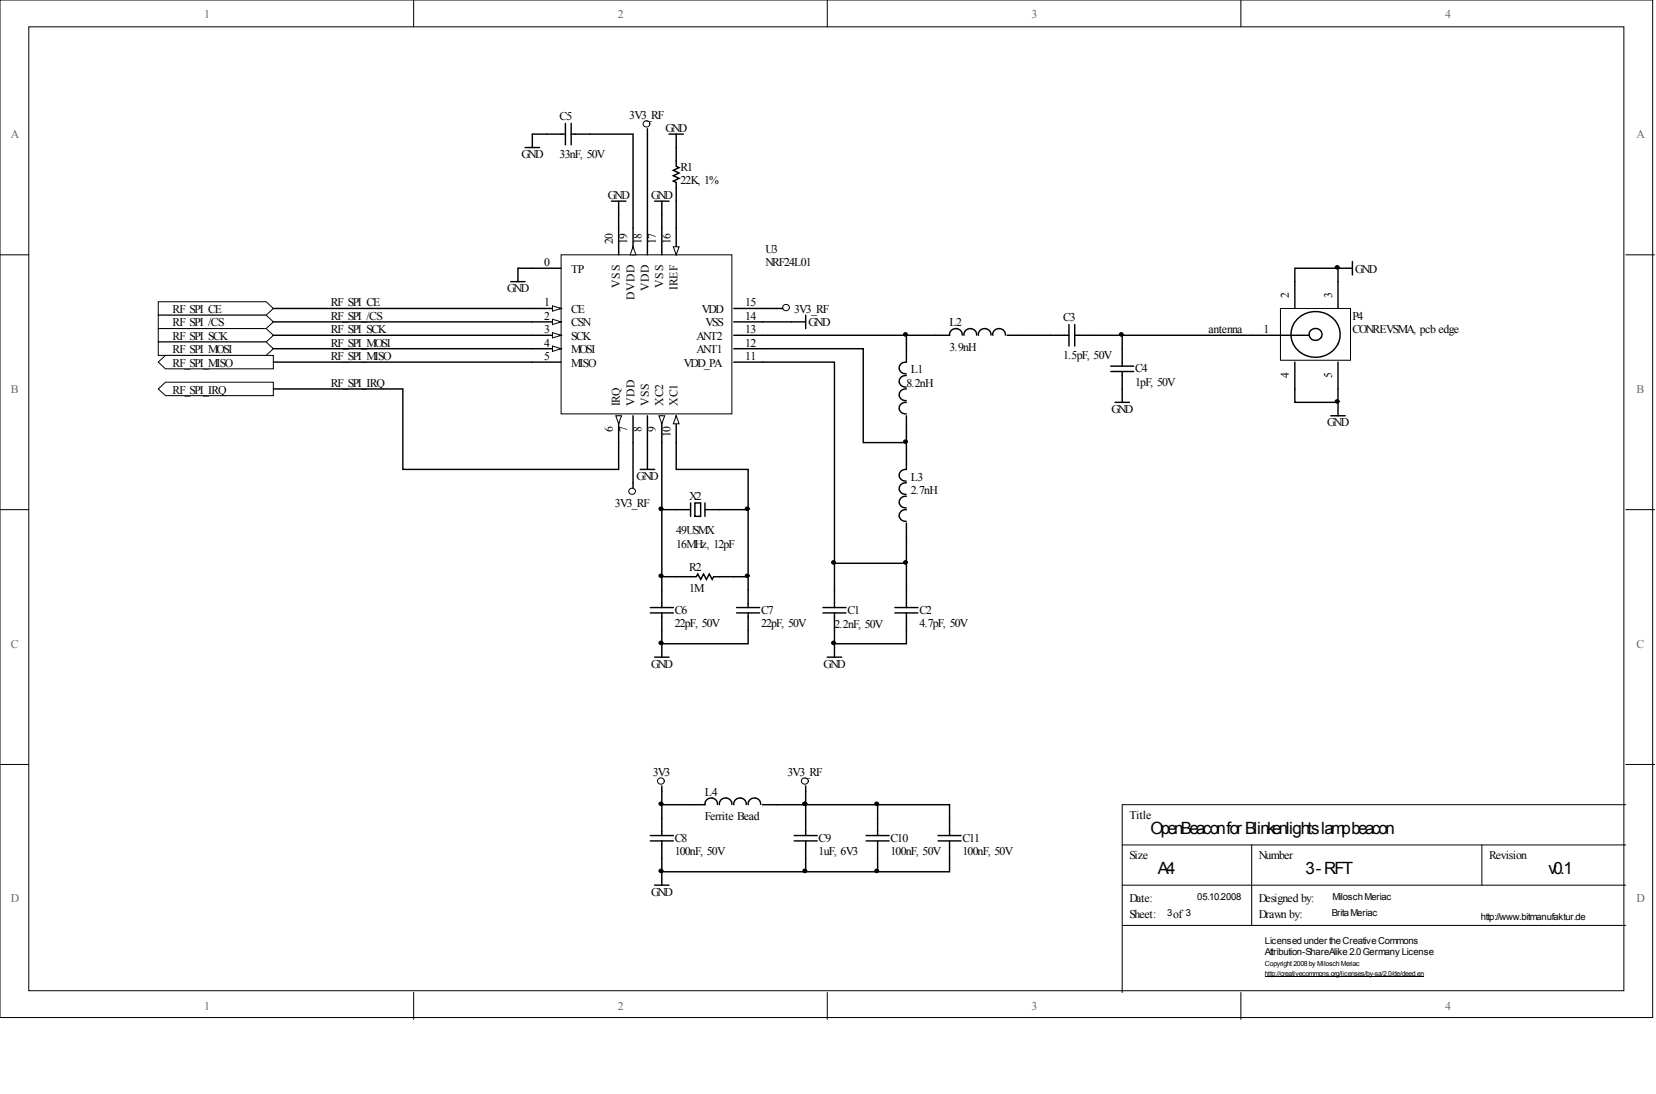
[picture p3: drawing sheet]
<svg xmlns="http://www.w3.org/2000/svg" width="292mm" height="193mm" viewBox="0 0 292 193" stroke-linecap="round" stroke-linejoin="round" font-family="sans-serif">
<g fill="#fff" stroke="#000" stroke-width=".18">
<path d="M0 0h291.5v179.5h-291.5z"/>
<path d="M5.1 4.7h281.3v170.1h-281.3z"/>
</g>
<g fill="none" stroke="#000" stroke-width=".18">
<path d="M73 0v4.7M145.9 0v4.7M218.9 0v4.7M0 44.9h5.1M286.8 44.9h5M0 89.9h5.1M286.8 89.9h5M0 134.8h5.1M286.8 134.8h5M197.9 149h88.9M197.9 156.1h88.9M220.8 149v14.2"/>
<path d="M261.4 149v7.1M286.8 141.9h-88.9v33.2M73 175.1v4.7M145.9 175.1v4.7M197.9 163.2h88.9M218.9 175.1v4.7M223.1 172.3h28"/>
<circle cx="114" cy="21.8" r=".58"/>
</g>
<circle cx="142" cy="141.8" r=".33" fill="#000" stroke="#000" stroke-width=".18"/>
<g fill="none" stroke="#000" stroke-width=".25">
<path d="M92.6 26h2.6M99.7 23.7h-5.8v2.3M99.7 21.8v3.7M100.7 23.7h11v16.5M100.7 21.8v3.7M107.9 35.5h2.5M109.1 35.5v4.7M114.2 22.7v1M115.5 35.5h2.5M116.7 35.5v4.7M118 23.7h2.5M119.3 23.7v5.6l.5 .3-1 .4 1 .5-1 .5 1 .5-1 .4 .5 .3v8"/>
<path d="M134.5 59.1h33M134.5 56.8h7.6M142.1 55.6v2.4M159.9 59.1v4.8M169.7 59.1a1.11 1.11 0 0 0-1.1-1.1 1.11 1.11 0 0 0-1.1 1.1M172.3 59.1a1.11 1.11 0 0 0-1.2-1.1 1.11 1.11 0 0 0-1.1 1.1M174.8 59.1a1.11 1.11 0 0 0-1.1-1.1 1.11 1.11 0 0 0-1.1 1.1M177.3 59.1a1.11 1.11 0 0 0-1.1-1.1 1.11 1.11 0 0 0-1.1 1.1M177.6 59.1h11M188.6 57.2v3.8M189.6 59.1h8.3v5.5M189.6 57.2v3.8"/>
<path d="M197.9 59.1h22.9M114.2 78.1v4.7M116.7 78.1v29.1M119.3 78.1v4.7h12.7v24.4M134.5 61.5h17.8v16.6h7.6v-4.8M134.5 63.9h12.7v43.3M159.9 71a1.03 1.03 0 0 0-1.3 1 1.03 1.03 0 0 0 1.2 1M159.9 68.6a1.04 1.04 0 0 0-1.3 1 1.04 1.04 0 0 0 1.2 1.1M159.9 66.3a1.03 1.03 0 0 0-1.3 .9 1.03 1.03 0 0 0 1.2 1.1M159.9 63.9a1.04 1.04 0 0 0-1.3 1 1.04 1.04 0 0 0 1.2 1M195.9 65.5h4.1M195.9 64.6h4.1"/>
<path d="M196.7 71h2.5M197.9 65.5v5.5M112.9 82.8h2.6M116.7 89.9h2.6M126.9 89.9h5.1M159.9 89.9a1.04 1.04 0 0 0-1.3 1 1.04 1.04 0 0 0 1.2 1M159.9 87.5a1.04 1.04 0 0 0-1.3 1 1.04 1.04 0 0 0 1.2 1.1M159.9 85.2a1.03 1.03 0 0 0-1.3 1 1.03 1.03 0 0 0 1.2 1M159.9 80.4v2.4a1.04 1.04 0 0 0-1.3 1 1.04 1.04 0 0 0 1.2 1.1M159.9 92.3v2.3M114.7 107.2h4.1M114.7 108.1h4.1"/>
<path d="M115.5 115.9h2.5M116.7 101.7h6.1l.3-.4 .5 .9 .5-.9 .5 .9 .5-.9 .5 .9 .3-.5h6.1M116.7 108.1v5.5h15.3v-5.5M116.7 113.6v2.3M129.9 107.2h4.1M129.9 108.1h4.1M145.2 107.2h4M145.2 108.1h4M145.9 115.9h2.6M147.2 108.1v3.1M147.2 113.6v2.3M157.8 107.2h4.1"/>
<path d="M157.8 108.1h4.1M159.9 104.1v3.1M159.9 108.1v3.1"/>
</g>
<g fill="#fff" stroke="#000" stroke-width=".18">
<path d="M27.9 53.2h19l1.3 1.2-1.3 1.2h-19z" fill-rule="evenodd"/>
<path d="M27.9 55.6h19l1.3 1.2-1.3 1.2h-19z" fill-rule="evenodd"/>
<path d="M27.9 58h19l1.3 1.1-1.3 1.2h-19z" fill-rule="evenodd"/>
<path d="M27.9 60.3h19l1.3 1.2-1.3 1.2h-19z" fill-rule="evenodd"/>
<path d="M27.9 63.9l1.3-1.2h19v2.4h-19z" fill-rule="evenodd"/>
<path d="M27.9 68.6l1.3-1.2h19v2.4h-19z" fill-rule="evenodd"/>
</g>
<g fill="none" stroke="#000" stroke-width=".25">
<path d="M114.2 23.7v16.5M48.2 54.4h45.7M48.2 56.8h45.7M48.2 59.1h45.7M134.5 54.4h3.6M228.4 49.7v-2.4h7.6v2.4M236 47.3h2.5M238.5 46.1v2.4M48.2 68.6h22.9v14.2h38v-4.7M48.2 61.5h45.7M48.2 63.9h45.7M111.7 78.1v8"/>
<path d="M159.9 78.1v2.3M228.4 68.6v2.4h7.6v-2.4M234.7 73.3h2.6M236 71v2.3M119.3 89.9h2.5M121.8 88.7v2.4M122.6 88.7h1v2.4h-1zM124.3 89.9h2.6M124.3 88.7v2.4M147.2 99.4h12.7M159.9 94.6v9.5M147.2 111.2v2.4h12.7v-2.4"/>
</g>
<g fill="none" stroke="#000" stroke-width=".18">
<circle cx="138.7" cy="54.2" r=".58"/>
<circle cx="111.5" cy="86.7" r=".57"/>
</g>
<path d="M225.9 54.4h12.3v9.1h-12.3z" fill="#fff" stroke="#000" stroke-width=".18"/>
<g fill="none" stroke="#000" stroke-width=".25">
<path d="M220.8 59.1h10.1M228.4 49.7v4.7M233.1 59.4a1.09 1.09 0 0 0-1.2-1.5 1.09 1.09 0 0 0-.6 1.8 1.2 1.2 0 0 0 1.7-.2M236 49.7v4.7M228.4 63.9v4.7M236 60.7a4.2 4.2 0 0 0-1-4.7 4.2 4.2 0 0 0-4.8-.7 4 4 0 0 0-2.4 4.5 4 4 0 0 0 3.9 3.2 4.4 4.4 0 0 0 4.3-2.3M236 63.9v4.7M116.7 138.6v8.8M142.1 138.6v8.8M114.7 147.4h4.1M114.7 148.3h4.1M115.5 156.1h2.5"/>
<path d="M116.7 148.3v5.5h25.4v-5.5M116.7 153.8v2.3M126.5 141.9a1.1 1.1 0 0 0-1.1-1.1 1.1 1.1 0 0 0-1 1.1h-7.7M129.1 141.9a1.1 1.1 0 0 0-1.1-1.1 1.1 1.1 0 0 0-1.1 1.1M131.6 141.9a1.1 1.1 0 0 0-1.1-1.1 1.1 1.1 0 0 0-1.1 1.1M134.2 141.9a1.1 1.1 0 0 0-1.1-1.1 1.1 1.1 0 0 0-1.1 1.1M134.5 141.9h20.3M140.1 147.4h4M140.1 148.3h4M142.1 153.8h12.7M152.8 147.4h4M152.8 148.3h4"/>
<path d="M154.8 147.4v-5.5h12.7v5.5M154.8 148.3v5.5h12.7v-5.5M165.5 147.4h4M165.5 148.3h4"/>
</g>
<g fill="none" stroke="#000" stroke-width=".18">
<circle cx="116.6" cy="137.8" r=".58"/>
<circle cx="142" cy="137.7" r=".59"/>
</g>
<circle cx="142" cy="141.8" r=".33" fill="#000" stroke="#000" stroke-width=".18"/>
<path d="M99 44.9h30.1v28.1h-30.1z" fill="#fff" stroke="#000" stroke-width=".18"/>
<path d="M93.9 54.4h5.1" fill="none" stroke="#000" stroke-width=".25"/>
<path d="M97.4 53.9l1.6 .5-1.6 .5z" fill="#fff" stroke="#000" stroke-width=".18"/>
<path d="M93.9 56.8h5.1" fill="none" stroke="#000" stroke-width=".25"/>
<path d="M97.4 56.3l1.6 .5-1.6 .4z" fill="#fff" stroke="#000" stroke-width=".18"/>
<path d="M93.9 59.1h5.1" fill="none" stroke="#000" stroke-width=".25"/>
<path d="M97.4 58.7l1.6 .4-1.6 .5z" fill="#fff" stroke="#000" stroke-width=".18"/>
<path d="M93.9 61.5h5.1" fill="none" stroke="#000" stroke-width=".25"/>
<path d="M97.4 61l1.6 .5-1.6 .5z" fill="#fff" stroke="#000" stroke-width=".18"/>
<path d="M93.9 63.9h5.1M109.1 73.3v4.8" fill="none" stroke="#000" stroke-width=".25"/>
<path d="M108.6 73.3h1l-.5 1.5z" fill="#fff" stroke="#000" stroke-width=".18"/>
<path d="M111.7 73.3v4.8M114.2 73.3v4.8M116.7 73.3v4.8" fill="none" stroke="#000" stroke-width=".25"/>
<path d="M116.2 73.3h1l-.5 1.5z" fill="#fff" stroke="#000" stroke-width=".18"/>
<path d="M119.3 73.3v4.8" fill="none" stroke="#000" stroke-width=".25"/>
<path d="M119.3 73.3l.5 1.5h-1z" fill="#fff" stroke="#000" stroke-width=".18"/>
<path d="M119.3 40.2v4.7M129.4 59.1h5.1M129.4 56.8h5.1M129.4 54.4h5.1M129.4 63.9h5.1M129.4 61.5h5.1" fill="none" stroke="#000" stroke-width=".25"/>
<path d="M118.8 43.5h1l-.5 1.4z" fill="#fff" stroke="#000" stroke-width=".18"/>
<path d="M111.7 40.2v4.7M114.2 40.2v4.7M116.7 40.2v4.7" fill="none" stroke="#000" stroke-width=".25"/>
<path d="M111.7 43.5l.5 1.4h-1z" fill="#fff" stroke="#000" stroke-width=".18"/>
<path d="M90.1 49.7h2.5M99 47.3h-7.6v2.4M109.1 40.2v4.7" fill="none" stroke="#000" stroke-width=".25"/>
<g fill="#000" stroke="#000" stroke-width=".18">
<circle cx="159.7" cy="59" r=".33"/>
<circle cx="197.8" cy="59" r=".33"/>
<circle cx="235.9" cy="47.1" r=".33"/>
<circle cx="159.7" cy="77.9" r=".33"/>
<circle cx="235.9" cy="70.8" r=".33"/>
<circle cx="116.6" cy="89.7" r=".34"/>
<circle cx="131.8" cy="89.7" r=".34"/>
<circle cx="147" cy="99.2" r=".33"/>
<circle cx="159.7" cy="99.2" r=".33"/>
<circle cx="116.6" cy="113.4" r=".34"/>
<circle cx="116.6" cy="101.6" r=".33"/>
<circle cx="131.8" cy="101.6" r=".33"/>
<circle cx="147" cy="113.4" r=".33"/>
<circle cx="116.6" cy="153.6" r=".34"/>
<circle cx="116.6" cy="141.8" r=".33"/>
<circle cx="142" cy="153.6" r=".34"/>
<circle cx="154.6" cy="153.6" r=".33"/>
<circle cx="154.7" cy="141.8" r=".33"/>
</g>
<g font-size="3">
<text x="202.9" y="147.1">OpenBeaconforBlinkenlightslampbeacon</text>
<text x="204.2" y="154.2">A4</text>
<text x="230.3" y="154.2">3-RFT</text>
<text x="273.1" y="154.2">v0.1</text>
</g>
<g font-size="2.1" fill="#696969">
<text x="36" y="3.1">1</text>
<text x="109" y="3.1">2</text>
<text x="181.9" y="3.1">3</text>
<text x="254.9" y="3.1">4</text>
<text x="1.9" y="24.3">A</text>
<text x="288.7" y="24.3">A</text>
<text x="1.9" y="69.3">B</text>
<text x="288.7" y="69.3">B</text>
<text x="1.9" y="114.2">C</text>
<text x="288.7" y="114.2">C</text>
<text x="1.9" y="159.2">D</text>
<text x="288.7" y="159.2">D</text>
<text x="36" y="178.2">1</text>
<text x="109" y="178.2">2</text>
<text x="181.9" y="178.2">3</text>
<text x="254.9" y="178.2">4</text>
</g>
<g font-size="2.1">
<text x="98.7" y="21.2">C5</text>
<text x="111" y="20.9">3V3_RF</text>
<text x="117.4" y="23.3">GND</text>
<text x="92" y="27.9">GND</text>
<text x="98.7" y="27.8">33nF, 50V</text>
<text x="107.2" y="35.1">GND</text>
<text x="114.8" y="35.1">GND</text>
<text x="120" y="32.5">22K, 1%</text>
<text x="120" y="30.1">R1</text>
<text x="96" y="46.9">0</text>
<text x="108.1" y="43.1" transform="rotate(-90 108.1 43.1)">20</text>
<text x="110.6" y="43.1" transform="rotate(-90 110.6 43.1)">19</text>
<text x="113.2" y="43.1" transform="rotate(-90 113.2 43.1)">18</text>
<text x="115.7" y="43.1" transform="rotate(-90 115.7 43.1)">17</text>
<text x="118.2" y="43.1" transform="rotate(-90 118.2 43.1)">16</text>
<text x="135" y="44.6">U3</text>
<text x="135" y="46.9">NRF24L01</text>
<text x="89.5" y="51.5">GND</text>
<text x="100.7" y="48.1">TP</text>
<text x="109.4" y="50.7" transform="rotate(-90 109.4 50.7)">VSS</text>
<text x="111.9" y="53" transform="rotate(-90 111.9 53)">DVDD</text>
<text x="114.4" y="51.4" transform="rotate(-90 114.4 51.4)">VDD</text>
<text x="117" y="50.7" transform="rotate(-90 117 50.7)">VSS</text>
<text x="119.5" y="51.1" transform="rotate(-90 119.5 51.1)">IREF</text>
<text x="227.4" y="52.5" transform="rotate(-90 227.4 52.5)">2</text>
<text x="235" y="52.5" transform="rotate(-90 235 52.5)">3</text>
<text x="239.1" y="48.1">GND</text>
<text x="30.5" y="55.2">RF_SPI_CE</text>
<text x="30.5" y="57.6">RF_SPI_/CS</text>
<text x="30.5" y="60">RF_SPI_SCK</text>
<text x="58.4" y="54">RF_SPI_CE</text>
<text x="58.4" y="56.4">RF_SPI_/CS</text>
<text x="58.4" y="58.8">RF_SPI_SCK</text>
<text x="96" y="54">1</text>
<text x="96" y="56.4">2</text>
<text x="96" y="58.8">3</text>
<text x="100.7" y="55.2">CE</text>
<text x="100.7" y="57.6">CSN</text>
<text x="100.7" y="60">SCK</text>
<text x="122.9" y="60">ANT2</text>
<text x="123.8" y="55.2">VDD</text>
<text x="124.5" y="57.6">VSS</text>
<text x="131.5" y="58.8">13</text>
<text x="131.5" y="56.4">14</text>
<text x="131.5" y="54">15</text>
<text x="140.1" y="55.2">3V3_RF</text>
<text x="142.6" y="57.6">GND</text>
<text x="167.5" y="57.6">L2</text>
<text x="187.5" y="56.6">C3</text>
<text x="213.2" y="58.8">antenna</text>
<text x="222.9" y="58.8">1</text>
<text x="238.5" y="56.4">P4</text>
<text x="238.5" y="58.8">CONREVSMA, pcb edge</text>
<text x="30.5" y="62.3">RF_SPI_MOSI</text>
<text x="30.5" y="64.7">RF_SPI_MISO</text>
<text x="58.4" y="61.1">RF_SPI_MOSI</text>
<text x="58.4" y="63.5">RF_SPI_MISO</text>
<text x="96" y="61.1">4</text>
<text x="96" y="63.5">5</text>
<text x="100.7" y="62.3">MOSI</text>
<text x="100.7" y="64.7">MISO</text>
<text x="120.6" y="64.7">VDD_PA</text>
<text x="122.9" y="62.3">ANT1</text>
<text x="131.5" y="63.5">11</text>
<text x="131.5" y="61.1">12</text>
<text x="160.6" y="65.9">L1</text>
<text x="167.5" y="61.8">3.9nH</text>
<text x="187.5" y="63.3">1.5pF, 50V</text>
<text x="200.2" y="65.6">C4</text>
<text x="30.5" y="69.4">RF_SPI_IRQ</text>
<text x="58.4" y="68.2">RF_SPI_IRQ</text>
<text x="109.4" y="71.7" transform="rotate(-90 109.4 71.7)">IRQ</text>
<text x="111.9" y="71.7" transform="rotate(-90 111.9 71.7)">VDD</text>
<text x="114.4" y="71.7" transform="rotate(-90 114.4 71.7)">VSS</text>
<text x="117" y="71.7" transform="rotate(-90 117 71.7)">XC2</text>
<text x="119.5" y="71.7" transform="rotate(-90 119.5 71.7)">XC1</text>
<text x="159.9" y="68.2">8.2nH</text>
<text x="200.2" y="68">1pF, 50V</text>
<text x="227.4" y="66.7" transform="rotate(-90 227.4 66.7)">4</text>
<text x="235" y="66.7" transform="rotate(-90 235 66.7)">5</text>
<text x="108.1" y="76.2" transform="rotate(-90 108.1 76.2)">6</text>
<text x="110.6" y="76.2" transform="rotate(-90 110.6 76.2)">7</text>
<text x="113.2" y="76.2" transform="rotate(-90 113.2 76.2)">8</text>
<text x="115.7" y="76.2" transform="rotate(-90 115.7 76.2)">9</text>
<text x="118.2" y="77.1" transform="rotate(-90 118.2 77.1)">10</text>
<text x="196" y="72.8">GND</text>
<text x="234.1" y="75.2">GND</text>
<text x="108.5" y="89.4">3V3_RF</text>
<text x="112.3" y="84.7">GND</text>
<text x="121.6" y="88.1">X2</text>
<text x="160.6" y="87.2">2.7nH</text>
<text x="160.6" y="84.8">L3</text>
<text x="119.3" y="94.3">49USMX</text>
<text x="119.3" y="96.6">16MHz, 12pF</text>
<text x="121.6" y="100.6">R2</text>
<text x="121.6" y="104.4">1M</text>
<text x="119" y="110.6">22pF, 50V</text>
<text x="119" y="108.2">C6</text>
<text x="134.2" y="110.6">22pF, 50V</text>
<text x="134.2" y="108.2">C7</text>
<text x="147.2" y="110.8">2.2nF, 50V</text>
<text x="149.5" y="108.2">C1</text>
<text x="162.2" y="110.6">4.7pF, 50V</text>
<text x="162.2" y="108.2">C2</text>
<text x="114.8" y="117.8">GND</text>
<text x="145.3" y="117.8">GND</text>
<text x="115.1" y="136.8">3V3</text>
<text x="138.9" y="136.8">3V3_RF</text>
<text x="124.3" y="140.4">L4</text>
<text x="119" y="148.4">C8</text>
<text x="124.3" y="144.6">Ferrite Bead</text>
<text x="144.4" y="148.4">C9</text>
<text x="157.1" y="148.4">C10</text>
<text x="169.8" y="148.4">C11</text>
<text x="199.2" y="144.4">Title</text>
<text x="119" y="150.8">100nF, 50V</text>
<text x="144.4" y="150.8">1uF, 6V3</text>
<text x="157.1" y="150.8">100nF, 50V</text>
<text x="169.8" y="150.8">100nF, 50V</text>
<text x="199.2" y="151.5">Size</text>
<text x="222.1" y="151.5">Number</text>
<text x="262.7" y="151.5">Revision</text>
<text x="114.8" y="158">GND</text>
<text x="199.2" y="159.1">Date:</text>
<text x="199.2" y="161.9">Sheet:</text>
<text x="206.9" y="161.9">of</text>
<text x="222.1" y="159.1">Designed by:</text>
<text x="222.1" y="161.9">Drawn by:</text>
</g>
<g font-size="1.7">
<text x="205.9" y="161.7">3</text>
<text x="209.1" y="161.7">3</text>
<text x="211.2" y="158.8">05.10.2008</text>
<text x="234.9" y="161.7">BritaMeriac</text>
<text x="235" y="158.8">MiloschMeriac</text>
<text x="223.1" y="166.5">Licensedunder theCreativeCommons</text>
<text x="261.2" y="162.4">http://www.bitmanufaktur.de</text>
<text x="223.1" y="168.4">Attribution-ShareAlike2.0Germany License</text>
</g>
<g font-size="1.2">
<text x="223.1" y="170.4">Copyright 2008by Milosch Meriac</text>
<text x="223.1" y="172.2">http://creativecommons.org/licenses/by-sa/2.0/de/deed.en</text>
</g>
</svg>
